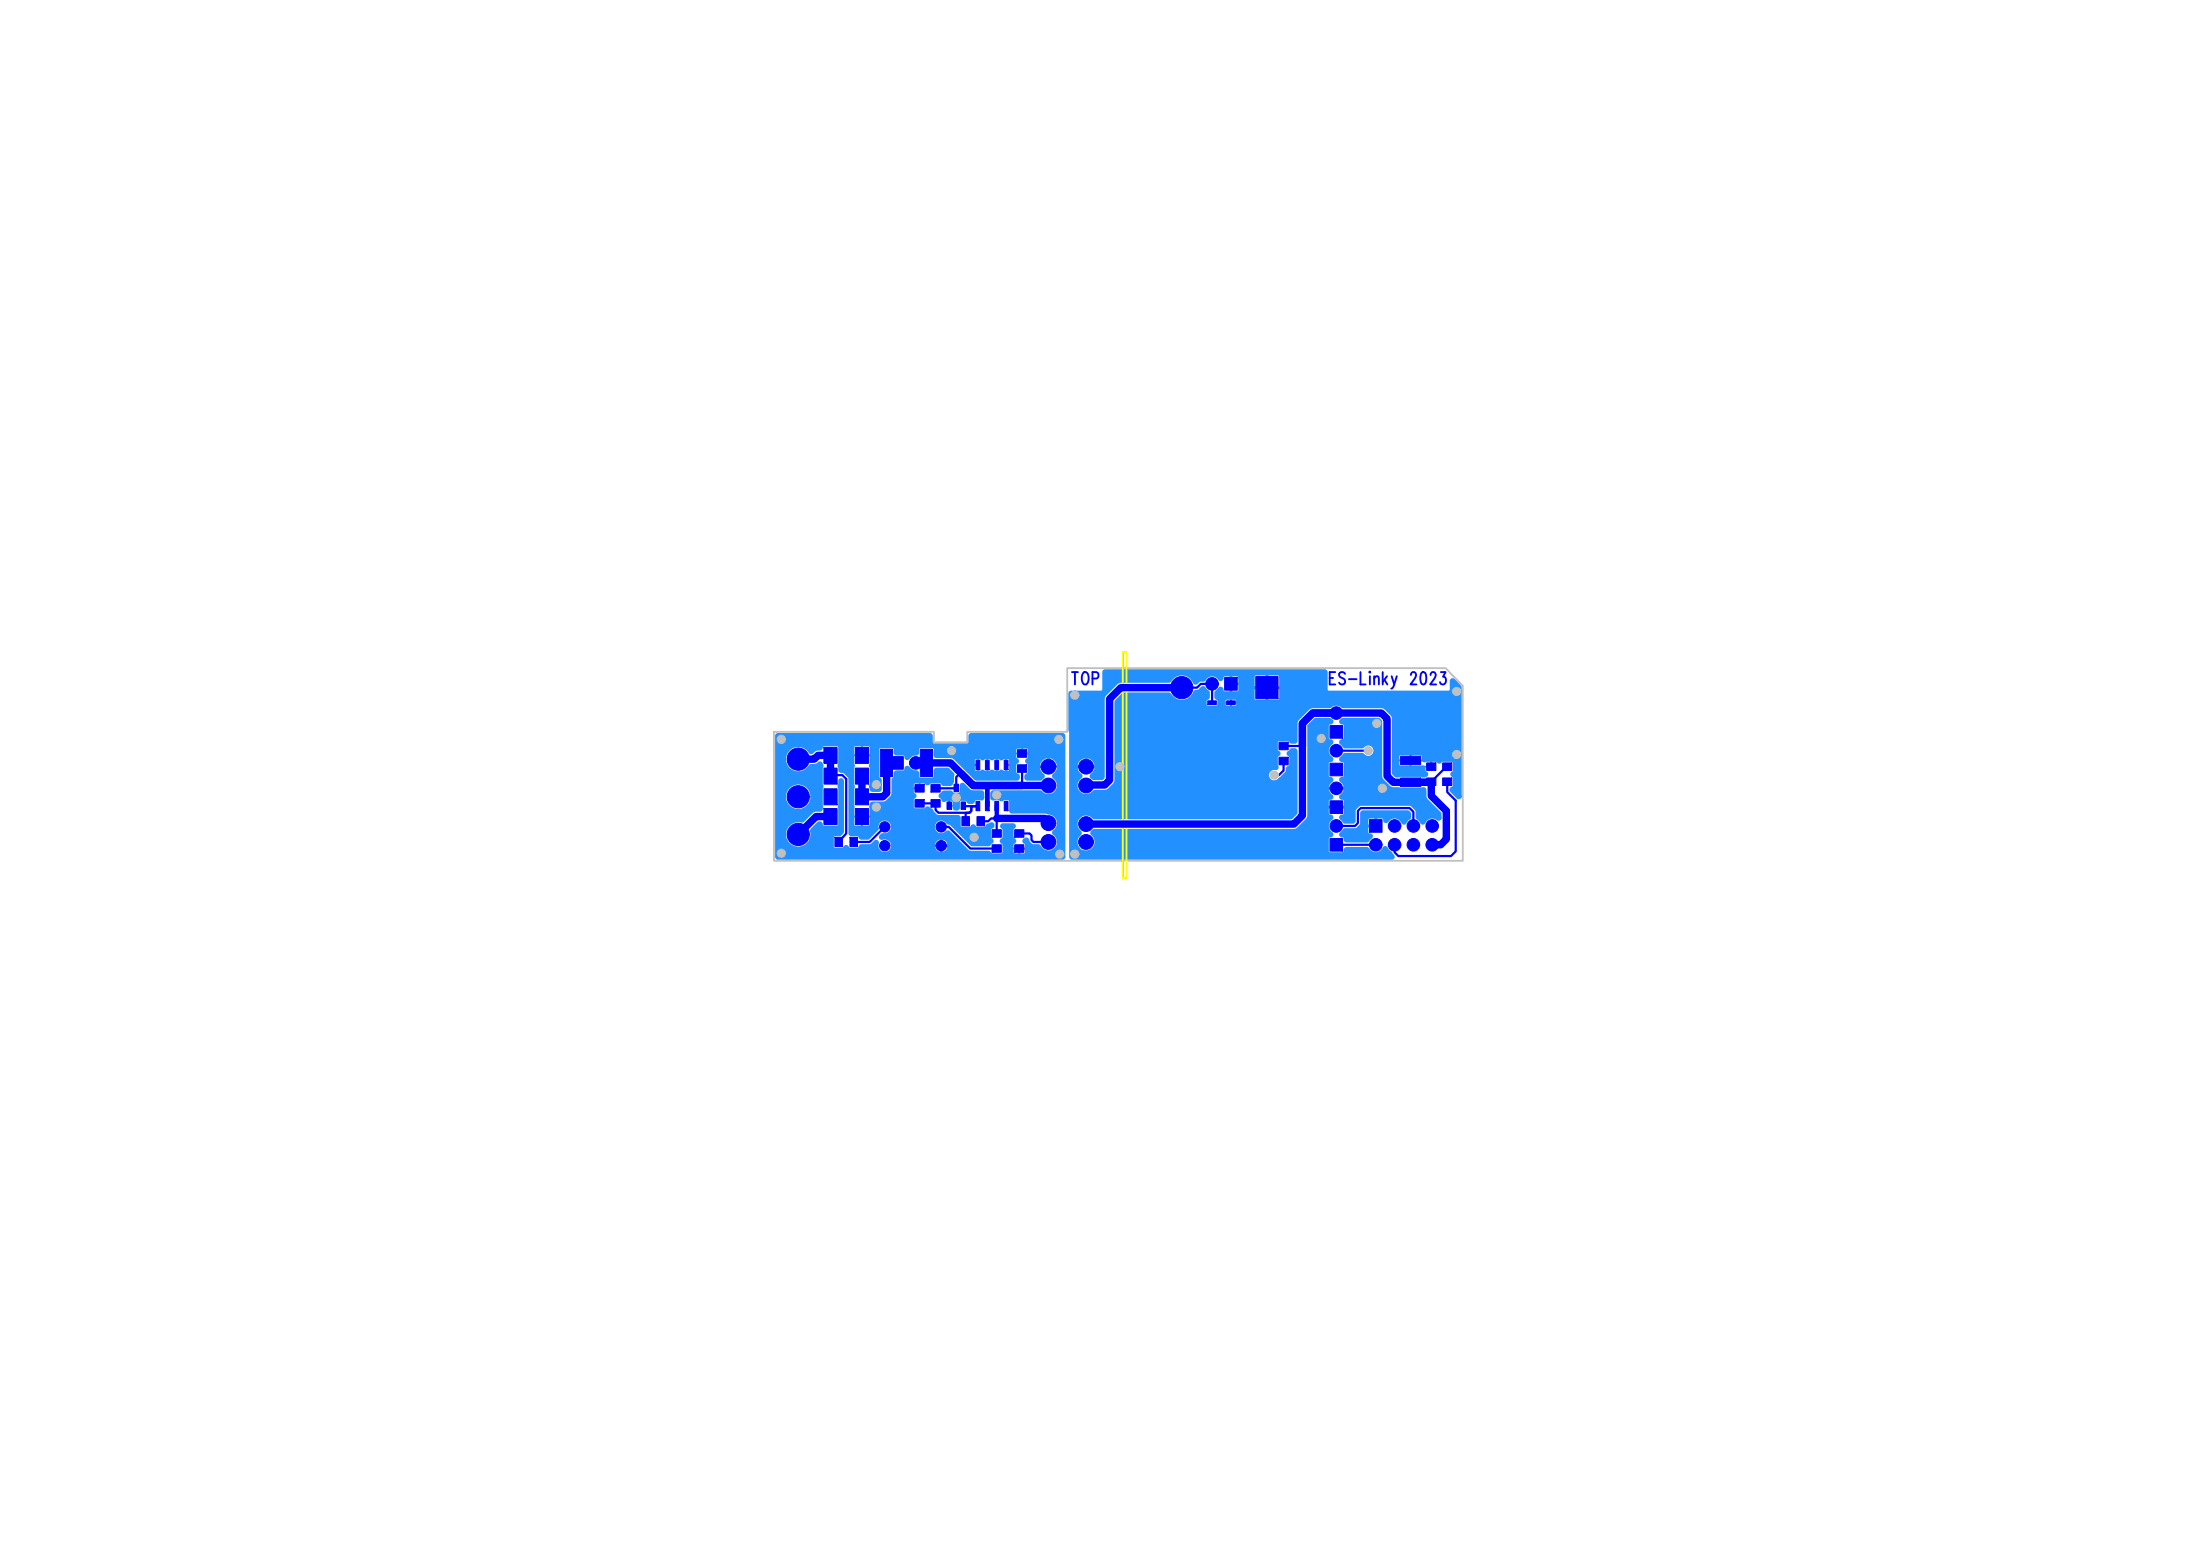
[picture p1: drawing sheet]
<svg xmlns="http://www.w3.org/2000/svg" width="297mm" height="210mm" viewBox="0 0 297 210" stroke-linecap="round" stroke-linejoin="round" font-family="sans-serif">
<path d="M104.5 98.8h21.6v1.4h4.5v-1.4h13.5v-8.6h51.1l2.3 2.4v23.6h-93z" fill="none" stroke="#c0c0c0" stroke-width=".25"/>
<path d="M183.9 109.6l-.1 1.5a1.17 1.17 0 0 1-.8 .9h-1.5l-.5 .6a.21 .21 0 0 0 .3 .2 .39 .39 0 0 1 .3 .5l.2 .2h2.8l.6-.6a.21 .21 0 0 0-.3-.2l-.2-.1-.1-.3v-1.8l.3-.2h1.7a.45 .45 0 0 1 .4 .5l.2 .1a1.26 1.26 0 0 1 1.2-.6 1.26 1.26 0 0 1 1.1 .8h.2l.6-.7v-.6l-.2-.2zM126.9 107.3v.2l.3 .2 .1 .2a.19 .19 0 0 0 .1 .2 .19 .19 0 0 0 .2-.1 1.02 1.02 0 0 1 1.2 .1v.9l.1 .2h.3l.2-.2v-.7l.2-.3a1.07 1.07 0 0 1 1 0l.3 .3h.5a.47 .47 0 0 1 .4-.5h.8l.1-.1v-.8l-1.5-.1-.4-.2-.7-.7a.19 .19 0 0 0-.2 0 .19 .19 0 0 0-.1 .1v.9l-.2 .3h-.8l-.5-.3h-.9zM104.9 99.2l-.1 16.5 .2 .1h38.5l.2-.1-.1-16.5-12.5-.1-.2 .2v.9l-.1 .3h-4.6l-.1 .2 .1 .4 .1 1h2l.5 .2 3 2.9 5.7-.1v-.4l-.3-.2-.2-.2 .1-1.2 .3-.4-.4-.5 .1-1.2 .3-.1h1.4l.2 .3v1l-.4 .5 .3 .4 .1 1.2a.47 .47 0 0 1-.5 .4v.3l.2 .2h1.8l.4-.3v-.2a1.36 1.36 0 0 1-.4-2.1 1.36 1.36 0 0 1 2.1 0 1.36 1.36 0 0 1-.4 2.1v.2a1.38 1.38 0 0 1 .3 2 1.38 1.38 0 0 1-2.1 0h-6.4l-.1 .8 .1 .1h.8a.53 .53 0 0 0 .8 0h.5l.3 .2v1.4l.2 .2h4.4l.5 .1a1.38 1.38 0 0 1 1.3 1 1.38 1.38 0 0 1-.6 1.6v.2a1.36 1.36 0 0 1 .2 2.2 1.36 1.36 0 0 1-2.1-.5l-1-.1-.5-.5a.31 .31 0 0 0-.3-.4 .31 .31 0 0 0-.2 .4l.3 .4-.1 1.2-.3 .2-1.4-.1-.1-.3v-1l.3-.5-.3-.3v-1.2l.3-.5-.2-.2h-1.4l-.2 .2 .3 .5v1l-.3 .5 .3 .5v1l-.1 .3-1.4 .1-.6-.4h-2.4l-.3-.1-2.6-2.6h-.2a1.06 1.06 0 0 1-1.8-.2 1.06 1.06 0 0 1 .9-1.5l.1-.1 .4 .2 .5 .4 .4 .2 2.8 2.7h2.4l.4-.5-.4-.3v-1.2a.47 .47 0 0 1 .4-.4l.1-.2a.19 .19 0 0 0-.1-.2 .19 .19 0 0 0-.2 0l-.5 .2-.1 .3-.3 .1h-1.1l-.4-.3-.4 .3h-1.1l-.3-.1-.1-.2v-1.2l-2.3-.1a.19 .19 0 0 1-.1 .1 .19 .19 0 0 1-.2-.1l-.6-.1-.5-.8-.5-.2h-.2l-.3 .2h-1.3l-.3-.2v-1.2l.4-.5-.4-.5v-1.2l.3-.1h1.3l.4 .2 .5-.2h1.2l.5 .3h.9l.3-.3v-1.1l-.6-.7h-1.6l-.2 .2v.8l-.1 .3h-2a.9 .9 0 0 1-.2-.8l-.8-.3-.5-.4a.21 .21 0 0 0-.3 .2l-.2 .3-1.2 .1-.1 .8-.2 .3v1.7a1.84 1.84 0 0 1-1.2 1.4l-1.7 .1-.2 .4 .1 2.4-.2 .3h-1.9l-.3-.1v-10.8l.3-.2h1.8l.3 .2v2.3l-.1 .4 .1 .3v2.1l-.1 .4 .2 .5h.1h.9l.2-.2v-1.2l-.4-.5 .1-3.8 .3-.2h1.6l.3 .2 .1 .7 1.1 .1a.45 .45 0 0 1 .3 .5l.3 .1 .5-.5 .8-.2a.9 .9 0 0 1 .2-.9h1.8v-.2l-.1-.4-.1-1zM131.5 102.5a.89 .89 0 0 1 .9-.2l.3 .1 .3-.1h.6a.53 .53 0 0 0 .7 0h.5a.53 .53 0 0 0 .8 0h.5l.3 .2v1.6a.89 .89 0 0 1-.9 .1l-.3-.1-.4 .1h-.5a.53 .53 0 0 0-.7 0h-.6a.53 .53 0 0 0-.7 0h-.5l-.3-.1zM106.5 101.2a1.87 1.87 0 0 1 2.9 .4h.3a1.37 1.37 0 0 1 1.1-.5l.1-.2a.35 .35 0 0 1 .3-.4h1.8l.3 .2 .1 2.3-.1 .4 .1 .6a.48 .48 0 0 0 .5 .2 1.5 1.5 0 0 1 .8 .9v7.4l.2 .2h.9a.47 .47 0 0 1 .4 .4h1l1.2-1.2a1.06 1.06 0 0 1 1-1.3 1.06 1.06 0 0 1 1.1 1.1 1.06 1.06 0 0 1-1.3 .9l-.3 .4 .1 .2a1.05 1.05 0 0 1 1.5 .6 1.05 1.05 0 0 1-.8 1.3 1.05 1.05 0 0 1-1.3-.9l.1-.5-.2-.1-.7 .5-1.4 .1a.47 .47 0 0 1-.4 .4h-1.2l-.3-.4-.4 .4h-1.2l-.3-.2v-.1v-1.4l.3-.2h.7l.4-.5-.1-6.9a.19 .19 0 0 0-.2-.1 .19 .19 0 0 0-.1 .2l-.1 .8 .1 .3-.1 5-.3 .1h-1.8a.47 .47 0 0 1-.4-.5h-.3l-.9 1a1.86 1.86 0 0 1-1.6 2.4 1.86 1.86 0 0 1-2.1-2.1 1.86 1.86 0 0 1 2.4-1.6l1.3-1.2a1.23 1.23 0 0 1 1.1-.2l.1-.1 .2-.4-.1-2.4 .1-.3-.1-.4v-2.1a.46 .46 0 0 0-.2-.7l-.2 .1a1.3 1.3 0 0 1-1.1 .2 1.85 1.85 0 0 1-2.7 .7 1.85 1.85 0 0 1-.2-2.8zM105.9 107.6a1.85 1.85 0 0 1 3.7 0 1.85 1.85 0 0 1-3.7 0zM126 114.2a1.05 1.05 0 0 1 2.1 0 1.05 1.05 0 0 1-2.1 0zM144.5 93.5l-.1 5 .1 .3 .1 17h43.3a.19 .19 0 0 0 .2-.1 .19 .19 0 0 0 0-.2l-.9-1a.19 .19 0 0 0-.2-.1 .19 .19 0 0 0-.2 .1 1.22 1.22 0 0 1-1 .7 1.22 1.22 0 0 1-1.2-.6l-2.8-.1-.2 .2a.39 .39 0 0 1-.3 .5h-1.7l-.3-.1-.1-1.9 .2-.3 .2-.1a.21 .21 0 0 0 .2-.2 1.28 1.28 0 0 1 0-2.2 .21 .21 0 0 0-.2-.3h-.2l-.2-.3v-1.7a.45 .45 0 0 1 .6-.4v-.2a1.28 1.28 0 0 1 0-2.2 .21 .21 0 0 0-.2-.2l-.3-.2-.1-.2v-1.7a.45 .45 0 0 1 .6-.4v-.2a1.28 1.28 0 0 1 0-2.2 .21 .21 0 0 0-.2-.2l-.2-.1-.2-.3v-1.7a.45 .45 0 0 1 .6-.3 .32 .32 0 0 0-.3-.5h-1.9l-.9 .9v12.1l-.3 .6-1.3 1.3-.4 .1h-26.9l-.4 .3v.1a1.36 1.36 0 0 1 .3 2 1.36 1.36 0 0 1-2.1 0 1.36 1.36 0 0 1 .3-2v-.1a1.38 1.38 0 0 1-.2-2.1 1.38 1.38 0 0 1 2.1 .1h26.5l.7-.7-.1-8.5a.74 .74 0 0 0-1 .6l.3 .2 .1 .2v1l-.1 .2-.2 .2a.54 .54 0 0 0-.2 .6l-1 .9a.92 .92 0 0 1-1.2 .3 .92 .92 0 0 1-.4-1.1 .92 .92 0 0 1 1.1-.5 .33 .33 0 0 0 0-.6l.1-1.1 .3-.4-.4-.5 .1-1.2 .3-.2h1.2l.5 .4 .5-.1 .1-2.5 .3-.5 1.3-1.4 .4-.3h2.6a1.33 1.33 0 0 1 1.7 0h5.2l.6 .3 .9 .9 .1 .4v7.4l.4 .4 .6-.1 3.2 .1a.25 .25 0 0 0 .3-.3 .25 .25 0 0 0-.2-.2l-.1-.7-.2-.1-.3 .1-2.9-.1-.1-.3v-1.3l.3-.2h2.7l.3 .2 .1 .7 .1 .1 1.6-.1 .4 .3 .5-.3 1.4 .1 .2 .3v1l-.4 .5 .3 .4 .1 1.1-.2 .3-.3 .1v.2l.9 1a.19 .19 0 0 0 .2 .1 .19 .19 0 0 0 .2-.2v-14.7l-.9-1a.19 .19 0 0 0-.2-.1 .19 .19 0 0 0-.2 .2v1.2v.1l-.3 .2h-16.2h-.2l-.1-.3v-2.4l-.2-.2h-29.7l-.2 .2v2.4l-.2 .3zM150.7 92.2l.6-.2h6.6a1.89 1.89 0 0 1 1.8-1 1.89 1.89 0 0 1 1.6 1.2h.3a.92 .92 0 0 1 .9-.4 1.26 1.26 0 0 1 2.2-.1 .21 .21 0 0 0 .3-.2l.2-.3 .1-.1h1.7l.2 .1 .2 .3-.1 1.8-.3 .2h-1.7a.45 .45 0 0 1-.3-.5l-.3-.1-.5 .5-.1 .7 .3 .2a.87 .87 0 0 1 0 1.1h-1.5a.88 .88 0 0 1-.1-.9l.4-.4-.1-.7-.6-.6-.2 .1a.97 .97 0 0 1-.9 .5 1.9 1.9 0 0 1-1.7 1.3 1.9 1.9 0 0 1-1.8-1h-6.1l-1.1 1v10.6a1.61 1.61 0 0 1-.9 1.3l-.6 .2h-1.4a1.45 1.45 0 0 1-2.4-.2 1.4 1.4 0 0 1 .5-1.7v-.2a1.36 1.36 0 0 1-.3-2.1 1.36 1.36 0 0 1 2.1 0 1.36 1.36 0 0 1-.4 2.1v.2l.4 .2h1l.3-.1v-10.9l.2-.3zM165.5 94.3h1.4a.88 .88 0 0 1 .2 1l-.3 .1h-1.3a.88 .88 0 0 1-.2-1zM169.4 91h3.2l.3 .1v3.2l-.2 .3-3.1 .1-.3-.2-.1-3.2zM181.1 97.2l-.1 .1a.21 .21 0 0 0 .3 .3h.1l.2 .3v1.7a.45 .45 0 0 1-.5 .4l-.1 .2 .5 .6h2.4a.99 .99 0 0 1 1.7 .3 .91 .91 0 0 1-.5 1 .91 .91 0 0 1-1.1-.3h-2.4l-.6 .6a.21 .21 0 0 0 .3 .3h.1l.2 .3v1.7a.45 .45 0 0 1-.5 .4l-.1 .2a1.28 1.28 0 0 1 0 2.2 .21 .21 0 0 0 .3 .3h.1l.2 .3v1.7a.45 .45 0 0 1-.5 .4l-.1 .2 .5 .6h1.2l.1-.2v-1.3a1.17 1.17 0 0 1 .9-.9h6.6a1.48 1.48 0 0 1 1.1 1.8l.5 .6a.19 .19 0 0 0 .2 .1 .19 .19 0 0 0 .2-.1 1.23 1.23 0 0 1 1.9-.4l.2-.2v-.6l-1.7-1.8a1.48 1.48 0 0 1-.3-1.4l-.2-.2-.4 .1h-2.7l-.3-.1a1.39 1.39 0 0 1-1.3-.2l-1-1-.1-.4v-7.5l-.3-.2h-4.8z" fill="#2291ff" stroke="#2291ff" stroke-width=".38"/>
<path d="M115.1 102h.4M116.4 100.5v.4M117.3 102h.3M123.2 106.4h.3M124.2 105.6v.3M136.7 114.5h.3M137.6 115v.4M138 100.9v.3M138.2 114.5h.4M193.2 102.6v.4" fill="none" stroke="#2291ff" stroke-width=".25"/>
<g fill="none" stroke="#2291ff" stroke-width=".14">
<path d="M104.9 99.8h.1M105.5 99.3h.1M142.4 99.8h.1M143 99.3h.1M143.5 99.8h.1M104.9 115.2h.1M105.5 115.7h.1M106 115.2h.1M118.3 106.5h.1M118.3 108.4h.1M118.9 109h.1M127.9 101.3h.1"/>
<path d="M128.5 101.9h.1M128.5 100.8h.1M129 101.3h.1M131 113h.1M131.5 113.6h.1M131.5 112.5h.1M132.1 113h.1M142.5 115.3h.1M143 100.4h.1M143.1 115.9h.1M143.1 114.8h.1M143.6 115.3h.1"/>
<path d="M145.1 114.8h.1"/>
</g>
<path d="M184.6 111.5h.3M185.8 110.3v.3" fill="none" stroke="#2291ff" stroke-width=".38"/>
<path d="M112.1 102v2.8M112.1 110.2h-1.9l-2.4 2.4M119.7 103v4l-.5 .6h-2.8v-2.8M125.1 103h3.2l3.1 3h1.9M133.4 106h8.2M134.6 110.5h6.4l.6 .6" fill="none" stroke="#00f" stroke-width="1"/>
<path d="M114.3 105.1v7.4l-1.1 1.2M119.5 111.6l-2.1 2.1h-2.1M124.2 108.4h2.1v.9l.4 .4h4.2l.2-.2v-.7h.9M127.1 111.6h1l2.9 2.9h3.6M129.8 104.4h-.2l-.5 .5v1.5h-2.8M134.6 110.5v2M137.6 112.5h1.4l.3 .3v.6l.2 .3h2.1" fill="none" stroke="#00f" stroke-width=".3"/>
<g fill="#c0c0c0" stroke="#c0c0c0" stroke-width=".14">
<circle cx="105.5" cy="115.2" r=".55"/>
<circle cx="131.5" cy="113" r=".55"/>
<circle cx="143.1" cy="115.3" r=".55"/>
<circle cx="118.3" cy="109" r=".55"/>
<circle cx="118.3" cy="105.9" r=".55"/>
<circle cx="128.5" cy="101.3" r=".55"/>
<circle cx="105.5" cy="99.8" r=".55"/>
<circle cx="143" cy="99.8" r=".55"/>
</g>
<g fill="#00f" stroke="#00f" stroke-width=".14">
<path d="M137 112h1.2v1h-1.2z"/>
<path d="M137 114h1.2v1h-1.2z"/>
<path d="M184.9 110.6h1.7v1.7h-1.7z"/>
<path d="M192.6 105h1.3v1h-1.3z"/>
<path d="M192.6 103h1.3v1h-1.3z"/>
<path d="M137.4 103.2h1.2v1.1h-1.2z"/>
<path d="M137.4 101.2h1.2v1h-1.2z"/>
<path d="M194.8 105h1.2v1h-1.2z"/>
<path d="M194.8 103h1.2v1h-1.2z"/>
<path d="M189.1 105h2.7v1.2h-2.7z"/>
<path d="M134 112h1.2v1h-1.2z"/>
<path d="M134 114h1.2v1h-1.2z"/>
<path d="M114.8 113h1v1.3h-1z"/>
<path d="M112.7 113h1v1.3h-1z"/>
<path d="M115.5 106.5h1.8v2.1h-1.8z"/>
<path d="M111.2 106.5h1.8v2.1h-1.8z"/>
<path d="M111.2 100.9h1.8v2.1h-1.8z"/>
<path d="M115.5 100.9h1.8v2.1h-1.8z"/>
<path d="M163.1 94.6h1.1v.5h-1.1z"/>
<path d="M120.3 102.1h1.7v1.7h-1.7z"/>
<path d="M125.7 105.9h1.2v1h-1.2z"/>
<path d="M125.7 107.9h1.2v1.1h-1.2z"/>
<path d="M123.5 107.9h1.3v1.1h-1.3z"/>
<path d="M123.5 105.9h1.3v1h-1.3z"/>
<path d="M129.9 110.2h1v1.3h-1z"/>
<path d="M131.9 110.2h1v1.3h-1z"/>
<path d="M172.7 102.2h1.2v1h-1.2z"/>
<path d="M172.7 100.2h1.2v1h-1.2z"/>
<circle cx="185.8" cy="114" r=".85"/>
<circle cx="188.3" cy="111.5" r=".85"/>
<circle cx="188.3" cy="114" r=".85"/>
<circle cx="190.8" cy="111.5" r=".85"/>
<circle cx="190.8" cy="114" r=".85"/>
<circle cx="193.4" cy="111.5" r=".85"/>
<circle cx="193.4" cy="114" r=".85"/>
<circle cx="119.5" cy="111.6" r=".7"/>
<circle cx="119.5" cy="114.2" r=".7"/>
<circle cx="127.1" cy="111.6" r=".7"/>
<circle cx="107.8" cy="107.6" r="1.5"/>
<circle cx="107.8" cy="102.5" r="1.5"/>
<circle cx="159.6" cy="92.8" r="1.5"/>
<circle cx="146.6" cy="106" r="1"/>
<circle cx="146.6" cy="111.2" r="1"/>
<circle cx="141.6" cy="106" r="1"/>
<circle cx="141.6" cy="113.7" r="1"/>
<circle cx="141.6" cy="111.1" r="1"/>
<circle cx="163.7" cy="92.3" r=".85"/>
<circle cx="123.7" cy="103" r=".85"/>
</g>
<text font-size="24.4" fill="#c0c0c0" x="152" y="112.3">C6U7</text>
<text font-size="6.8" fill="#00f" x="131.3" y="108.5">U2</text>
<g font-size="5.6" fill="#00f">
<text x="178.8" y="99.5">J4</text>
<text x="178.8" y="104.6">J3</text>
<text x="178.8" y="109.7">J2</text>
<text x="178.8" y="114.8">J1</text>
</g>
<text font-size="5.3" fill="#2291ff" x="118.8" y="114.8">U4</text>
<text font-size="4.6" fill="#00f" x="188.8" y="105.8">C9</text>
<text font-size="4.3" fill="#2291ff" x="118.5" y="104.5">R3</text>
<text font-size="3.8" fill="#2291ff" x="137" y="104.1">C2</text>
<text font-size="3.8" fill="#00f" x="192.3" y="105.9">C1R5</text>
<text font-size="3.4" fill="#00f" x="127.5" y="108.8">U1</text>
<text font-size="3.2" fill="#00f" x="119.6" y="104.1">J6</text>
<g font-size="3.1" fill="#00f">
<text x="111.2" y="105.9">D4</text>
<text x="111.2" y="111.3">D2</text>
</g>
<g font-size="3" fill="#00f">
<text x="172.1" y="94.3" transform="rotate(-90 172.1 94.3)">C6x2</text>
<text x="106.3" y="103.6">TP3 D3</text>
<text x="106.3" y="113.7">TP1</text>
</g>
<text font-size="2.9" fill="#00f" x="191.5" y="103.3" transform="rotate(-90 191.5 103.3)">C9x2</text>
<g font-size="2.5" fill="#00f">
<text x="144.7" y="92.4">TOP</text>
<text x="179.5" y="92.4">ES-Linky 2023</text>
</g>
<g font-size="2" fill="#00f">
<text x="140.6" y="104.2">TP9</text>
<text x="145.6" y="104.2">TP5</text>
<text x="147.4" y="114.7" transform="rotate(-90 147.4 114.7)">TP6x1</text>
</g>
<text font-size="1.7" fill="#00f" x="166.8" y="93.2" transform="rotate(-90 166.8 93.2)">J5x1</text>
<text font-size="1.6" fill="#2291ff" x="163.1" y="95.4">D7</text>
<text font-size="1.4" fill="#00f" x="127.6" y="114.9" transform="rotate(-90 127.6 114.9)">U4xE</text>
<text font-size="1.2" fill="#00f" x="166.6" y="95.1" transform="rotate(-90 166.6 95.1)">D7xA</text>
</svg>
